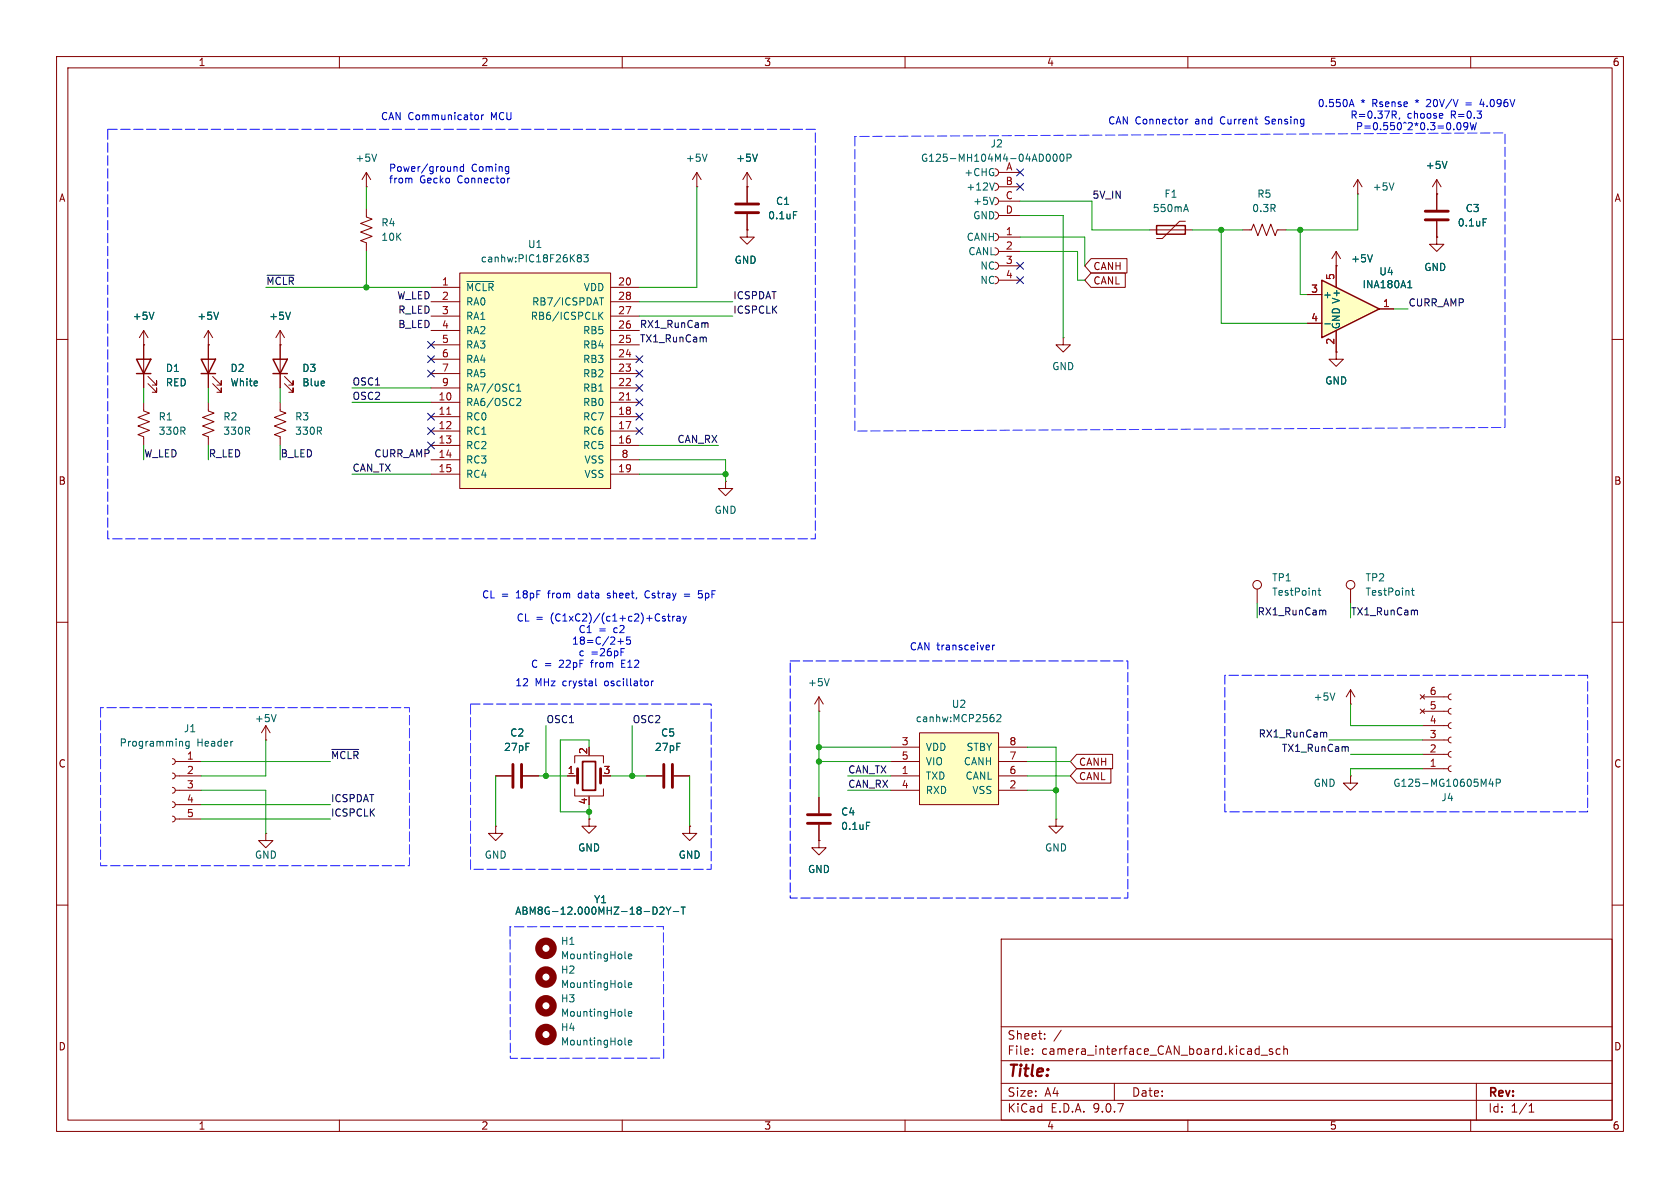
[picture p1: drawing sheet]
<svg xmlns="http://www.w3.org/2000/svg" width="297mm" height="210mm" viewBox="0 0 297 210" stroke-linecap="round" stroke-linejoin="round" font-family="sans-serif">
<g fill="none" stroke="#840000" stroke-width=".18">
<path d="M10 10h277v190h-277zM12 12h273v186h-273zM60 10v2M110 10v2M160 10v2M210 10v2M260 10v2M64.8 36.8v1.6l1 .3-2 .8 2 .8-2 .7 2 .8-2 .7 1 .4v1.6M132.1 33h.1M132.1 30.5l-.8 1.3M132.1 30.5l.7 1.3M132.1 30.5v5.3"/>
<path d="M132.1 37.8v2.8M175.9 29.8a.64 .64 0 0 1 .6 .7 .64 .64 0 0 1-.6 .6M175.9 32.4a.64 .64 0 0 1 .6 .6 .64 .64 0 0 1-.6 .7M175.9 34.9a.64 .64 0 0 1 .6 .7 .64 .64 0 0 1-.6 .6M175.9 37.5a.64 .64 0 0 1 .6 .6 .64 .64 0 0 1-.6 .6M176.5 30.5h3.8M176.5 33h3.8M176.5 35.6h3.8M176.5 38.1h3.8M36.8 58.4l-.7 1.3M36.8 58.4l.8 1.3M36.8 58.4v10.2"/>
<path d="M132.1 40.6v1.3h1.2l-1.2 1.3-1.3-1.3h1.3M132.1 40.6h.1M175.9 41.3a.64 .64 0 0 1 .6 .6 .64 .64 0 0 1-.6 .6M175.9 43.8a.64 .64 0 0 1 .6 .7 .64 .64 0 0 1-.6 .6M175.9 46.4a.64 .64 0 0 1 .6 .6 .64 .64 0 0 1-.6 .6M175.9 48.9a.64 .64 0 0 1 .6 .6 .64 .64 0 0 1-.6 .7M176.5 41.9h3.8M176.5 44.5h3.8M176.5 47h3.8M176.5 49.5h3.8M188 59.7v1.3h1.2l-1.2 1.2-1.3-1.2h1.3M188 59.7h.1"/>
<path d="M236.2 47h.1M236.2 44.5l-.7 1.2M236.2 44.5l.8 1.2M236.2 44.5v2.5M254 41.9v1.3h1.3l-1.3 1.3-1.3-1.3h1.3M254 41.9h.1M10 60h2M25.4 61v7.6M26.2 67.8l1.5 1.5v-.7v.7h-.8M26.2 66.5l1.5 1.6v-.8v.8h-.8M36.8 61h.1M37.6 67.8l1.5 1.5v-.7v.7h-.7"/>
<path d="M37.6 66.5l1.5 1.6v-.8v.8h-.7M49.5 61v7.6M50.3 67.8l1.5 1.5v-.7v.7h-.7M50.3 66.5l1.5 1.6v-.8v.8h-.7M236.2 62.2v1.3h1.3l-1.3 1.3-1.3-1.3h1.3M236.2 62.2h.1M285 60h2M128.3 85.1v1.3h1.2l-1.2 1.2-1.3-1.2h1.3M128.3 85.1h.1M10 110h2M285 110h2M238.8 124.5h.1"/>
<path d="M238.8 137.2v1.2h1.2l-1.2 1.3-1.3-1.3h1.3M238.8 137.2h.1M238.8 121.9l-.8 1.3M238.8 121.9l.7 1.3M238.8 121.9v2.6M251.1 122.8l.7 .8M251.1 125.3l.7 .8M251.5 123.2h4.5M251.5 125.7h4.5M251.5 128.3h4.5M251.5 130.8h4.5M251.5 133.4h4.5"/>
<path d="M251.5 135.9h4.5M251.8 122.8l-.7 .8M251.8 125.3l-.7 .8M256.5 122.7l-.3 .1-.2 .4 .2 .3 .3 .2M256.5 125.2l-.3 .2-.2 .3 .2 .4 .3 .1M256.5 127.8l-.3 .1-.2 .4 .2 .3 .3 .2M256.5 130.3l-.3 .2-.2 .3 .2 .4 .3 .1M256.5 132.8l-.3 .2-.2 .4 .2 .3 .3 .2M256.5 135.4l-.3 .1-.2 .4 .2 .3 .3 .2M144.8 148.6v1.3h1.2l-1.2 1.2-1.3-1.2h1.3M144.8 148.6h.1M10 160h2"/>
<path d="M177 166h108v32h-108zM285 160h2M60 198v2M110 198v2M160 198v2M177 194.5h108M177 191.5h108M177 187.5h108M177 181.5h108M182.5 186.3v.1M182.5 185.5v.1M184.7 183.6v.1"/>
<path d="M184.7 182.8v.1M187.6 182.1l-1.3 2M197 191.5v3M210 198v2M223 186.5h1.1M225 185.5l-.4-.1-.2 .2 .1 .2 .5 .2v.3h-.6M226.3 185.5l-.4-.1-.3 .3v.4l.1 .2h.6M227 185.5l.2-.1 .3 .1 .1 .9M227 184.9v1.5M260 198v2M261 191.5v6.5M270.3 196.6h.9"/>
<path d="M270.3 195.5l.4-.4v1.5"/>
</g>
<g fill="none" stroke="#006464" stroke-width=".18">
<path d="M133.9 27.2l-.4 1.3M140.3 37.4h.6M175.8 32.3l-.4 1.3M175.8 34.9l-.4 1.2M185.4 27.2a.79 .79 0 0 1 0 1.3M186.3 27.4l.2-.2a.68 .68 0 0 1 .4 .7 .68 .68 0 0 1-.4 .6l-.2-.1-.1-.4zM187.5 27.4l.2-.2a.68 .68 0 0 1 .4 .7 .68 .68 0 0 1-.4 .6l-.2-.1-.1-.4zM188.6 27.9h.6l.2-.2-.1-.3-.7-.2v1.3M38.6 55.2l-.4 1.3M242.6 45l-.4 1.3M236 122.5l-.4 1.3M263.6 137.7l-.3 .9h.7"/>
<path d="M263.9 138.2v.8M264.5 138.4l.6-.1 .1-.1v-.3l-.7-.2v1.3"/>
</g>
<path d="M24.1 63.5h2.6l-1.3 2.5zM24.1 66h2.6M35.6 63.5h2.5l-1.3 2.5zM35.6 66h2.5M48.3 63.5h2.5l-1.3 2.5zM48.3 66h2.5" fill="none" stroke="#840000" stroke-width=".25"/>
<path d="M130 37.6h4.1M130 36.1h4.1" fill="none" stroke="#840000" stroke-width=".51"/>
<path d="M233.7 49.5l10.1 5.1-10.1 5.1z" fill="#ffffc2"/>
<path d="M233.7 49.5l10.1 5.1-10.1 5.1z" fill="none" stroke="#840000" stroke-width=".25"/>
<path d="M231.1 52.1h2.6M231.1 57.2h2.6M236.2 47v3.8M236.2 58.4v3.8M243.8 54.6h2.6" fill="none" stroke="#840000" stroke-width=".18"/>
<path d="M234.2 57.2h1M248.9 50.9h.7M249.1 49.8l.1-.2v1.3" fill="none" stroke="#006464" stroke-width=".18"/>
<path d="M162.6 129.5h13.9v12.7h-13.9z" fill="#ffffc2"/>
<g fill="none" stroke="#840000" stroke-width=".18">
<path d="M209.5 39.1h-1l-3 3.1h-1M240 34.3h.1M240 31.8l-.7 1.2M240 31.8l.8 1.2M240 31.8v2.5M49.5 58.4v2.6M49.5 58.4l-.7 1.3M49.5 58.4l.8 1.3M203.2 40.6h7.6M219.7 40.6h1.5l.4-1 .8 2.1 .7-2.1 .8 2.1 .8-2.1 .7 2.1 .4-1.1h1.5M25.4 71.1v1.5l1 .4-2 .8 2 .7-2 .8 2 .8-2 .7 1 .4v1.5M36.8 71.1v1.5l1 .4-2 .8 2 .7-2 .8 2 .8-2 .7 1 .4v1.5"/>
<path d="M49.5 71.1v1.5l1 .4-2 .8 2 .7-2 .8 2 .8-2 .7 1 .4v1.5M49.5 61h.1M222.2 104.1v2.6M238.8 104.1v2.6M30.5 134.1l.3 .2 .2 .3-.2 .4-.3 .1M30.5 136.7l.3 .1 .2 .4-.2 .3-.3 .2M30.5 139.2l.3 .1 .2 .4-.2 .4-.3 .1M31 134.6h4.6M31 137.2h4.6M31 139.7h4.6M47 130.8h.1M47 128.3l-.8 1.2"/>
<path d="M47 128.3l.8 1.2M47 128.3v2.5M87.6 137.2h2.8M92.5 137.2h2.7M100.3 137.2h1.8M101.6 134.9v-1.3h5.1v1.3M101.6 139.4v1.3h5.1v-1.3M114.3 137.2h2.8M119.1 137.2h2.8M144.8 125.7h.1M144.8 123.2v2.5M144.8 123.2l-.8 1.3"/>
<path d="M144.8 123.2l.7 1.3M157.5 132.1h5.1M157.5 134.6h5.1M157.5 137.2h5.1M157.5 139.7h5.1M162.6 129.5h13.9v12.7h-13.9zM176.5 132.1h5.1M176.5 134.6h5.1M176.5 137.2h5.1M176.5 139.7h5.1M30.5 141.7l.3 .2 .2 .3-.2 .4-.3 .1M30.5 144.3l.3 .1 .2 .4-.2 .3-.3 .2"/>
<path d="M31 142.2h4.6M31 144.8h4.6M47 147.3v1.3h1.3l-1.3 1.3-1.3-1.3h1.3M47 147.3h.1M87.6 146.1v1.2h1.3l-1.3 1.3-1.2-1.3h1.2M87.6 146.1h.1M104.1 144.8v1.3h1.3l-1.3 1.2-1.2-1.2h1.2M104.1 144.8h.1M104.1 140.7v.3M121.9 146.1v1.2h1.3l-1.3 1.3-1.3-1.3h1.3M121.9 146.1h.1M144.8 141v2.8"/>
<path d="M144.8 145.8v2.8M186.7 144.8v1.3h1.3l-1.3 1.2-1.3-1.2h1.3M186.7 144.8h.1"/>
<circle cx="222.2" cy="103.4" r=".76"/>
<circle cx="238.8" cy="103.4" r=".76"/>
</g>
<g fill="none" stroke="#006464" stroke-width=".18">
<path d="M209.4 37h.6M209.7 36.1l.4 1.3M246.4 32.3l-.4 1.3M51.3 55.2l-.4 1.3M146.6 120l-.4 1.2M233 104.4h.5M233.2 104v1l.3 .2M249.5 104.4h.5M249.7 104v1l.3 .2M32.1 131.1l.2 .1v.7M33.4 131.1v1l-.2 .2h-.3M33.4 131.1h-.3l-.3 .2 .1 .5h.5"/>
<path d="M48.8 126.3l-.4 1.3M176.2 126.4l.5-.1 .3 .4-.8 .9h.8M153.2 145.4h.6M110.5 179.5l.2 .1M110.5 174.4l.2 .2M110.5 169.3l.2 .2M111.1 179.2l.6-.1-.1-.2-.3-.1-.2 .2v.6h.5M111.1 169.1l.6-.2-.1-.2-.3-.1-.2 .2v.6h.5M111.1 174.1l.6-.1-.1-.2-.3-.1-.2 .2v.6h.5M115.8 160.3a.68 .68 0 0 1 .4 .7 .68 .68 0 0 1-.4 .6M116.7 160.5l.4-.2 .3 .4-.8 .9h.8M117.8 160.3l.4 .7"/>
<path d="M118.2 161v.6M118.6 160.3l-.4 .7M119 161.1h1M120.4 160.3h.7M120.8 160.3v1.3M110.5 184.5l.2 .2M111.1 184.3l.6-.1-.1-.3h-.3l-.2 .2v.6h.5"/>
</g>
<path d="M90.7 135.1v4.1M92.2 135.1v4.1M102.1 135.9v2.5M106.2 135.9v2.5M117.3 135.1v4.1M118.9 135.1v4.1M142.7 144h4.1M142.7 145.5h4.1" fill="none" stroke="#840000" stroke-width=".51"/>
<path d="M204.5 39.9h5v1.5h-5z" fill="none" stroke="#840000" stroke-width=".25"/>
<g fill="none" stroke="#840000" stroke-width="1.3">
<circle cx="96.5" cy="172.7" r="1.27"/>
<circle cx="96.5" cy="167.6" r="1.27"/>
<circle cx="96.5" cy="177.8" r="1.27"/>
<circle cx="96.5" cy="182.9" r="1.27"/>
</g>
<path d="M103 134.6h2.3v5.1h-2.3z" fill="none" stroke="#840000" stroke-width=".3"/>
<path d="M81.3 48.3h26.6v38.1h-26.6z" fill="#ffffc2"/>
<g fill="none" stroke="#840000" stroke-width=".18">
<path d="M64.8 33h.1M64.8 30.5l-.8 1.3M64.8 30.5l.7 1.3M64.8 30.5v2.5M123.2 33h.1M123.2 30.5l-.8 1.3M123.2 30.5l.8 1.3M123.2 30.5v2.5M132.1 33h.1M132.1 33v2.8M132.1 37.8v2.8M254 34.3h.1"/>
<path d="M254 31.8l-.8 1.2M254 31.8l.8 1.2M254 31.8v5.3M254 39.1v2.8M25.4 58.4l-.8 1.3M25.4 58.4l.8 1.3M25.4 58.4v5.1M76.2 50.8h5.1M76.2 53.3h5.1M76.2 55.9h5.1M76.2 58.4h5.1M81.3 48.3h26.6v38.1h-26.6z"/>
<path d="M107.9 50.8h5.1M107.9 53.3h5.1M107.9 55.9h5.1M107.9 58.4h5.1M132.1 40.6h.1M192.9 48.3h6v2.5h-6l-1.1-1.3zM192.9 45.7h6.3v2.6h-6.3l-1.1-1.3zM231.1 52.1h2.6M231.1 57.2h2.6M236.2 47h.1M236.2 47v3.8M236.2 58.4v3.8"/>
<path d="M243.8 54.6h2.6M254 41.9h.1M25.4 61h.1M25.4 66v2.6M36.8 61h.1M36.8 61v2.5M36.8 66v2.6M49.5 61h.1M49.5 61v2.5M49.5 66v2.6M76.2 61h5.1M76.2 63.5h5.1"/>
<path d="M76.2 66h5.1M76.2 68.6h5.1M76.2 71.1h5.1M76.2 73.7h5.1M76.2 76.2h5.1M76.2 78.7h5.1M107.9 61h5.1M107.9 63.5h5.1M107.9 66h5.1M107.9 68.6h5.1M107.9 71.1h5.1M107.9 73.7h5.1"/>
<path d="M107.9 76.2h5.1M107.9 78.7h5.1M236.2 62.2h.1M76.2 81.3h5.1M76.2 83.8h5.1M107.9 81.3h5.1M107.9 83.8h5.1M87.6 137.2h2.8M92.5 137.2h2.7M100.3 137.2h1.3M114.3 137.2h2.8M119.1 137.2h2.8"/>
<path d="M190.3 133.3h6.4v2.6h-6.4l-1.1-1.3zM190.3 135.9h6.1v2.5h-6.1l-1.1-1.2zM104.1 144.8h.1M121.9 146.1h.1M144.8 148.6h.1M144.8 141v2.8M144.8 145.8v2.8"/>
</g>
<g fill="none" stroke="#006464" stroke-width=".18">
<path d="M66.6 27.2l-.4 1.3M125 27.2l-.4 1.3M133.9 27.2l-.4 1.3M140.3 37.4h.6M255.8 28.5l-.4 1.3M262.2 38.7h.6M27.2 55.2l-.4 1.3M38.6 55.2l-.4 1.3M51.3 55.2l-.4 1.3M82.5 49.8h4.8M102.1 45.5l.2 .1M102.1 45.2l.2-.2 .4 .1 .1 .2-.3 .3"/>
<path d="M102.3 45.6h.2M102.3 45.6l-.2 .1M102.5 45.6l.3 .2-.1 .4-.2 .1-.4-.1M103.2 45h.8l-.4 .5 .3 .1v.6l-.2 .1-.5-.1M105.9 55.2v1.3M106 52.6h.7M106 55.7l.6 .8M106.3 52.6v1.3M106.6 55.2l-.7 .7M234.2 57.2h1M242.6 45l-.4 1.3M248.9 50.9h.7"/>
<path d="M249.1 49.8l.1-.2v1.3M91.3 69.2h.8M91.3 68.3l.4-.4v1.3M91.5 70.4l.5 .1 .1 .3-.8 .9h.8M153.2 145.4h.6M115.8 160.3a.68 .68 0 0 1 .4 .7 .68 .68 0 0 1-.4 .6M116.7 160.5l.4-.2 .3 .4-.8 .9h.8M117.8 160.3l.4 .7M118.2 161v.6M118.6 160.3l-.4 .7M119 161.1h1M120.4 160.3h.7"/>
<path d="M120.8 160.3v1.3"/>
</g>
<path d="M79 73.2h.7M110.7 70.7h.8" fill="none" stroke="#a90000" stroke-width=".18"/>
<path d="M252 38.9h4M252 37.3h4" fill="none" stroke="#840000" stroke-width=".51"/>
<path d="M280.7 119.4h-64.2v24.1h64.2v-24.1" fill="none" stroke="#0804ff" stroke-width=".18" stroke-dasharray="1.7 .6"/>
<path d="M151.1 24.1v52.1l115-.6v-52.1l-115 .6" fill="none" stroke="#1b3eff" stroke-width=".18" stroke-dasharray="1.7 .6"/>
<path d="M17.8 125.1v27.9h54.6v-27.9h-54.6M90.2 163.8v23.3h27.1v-23.3h-27.1" fill="none" stroke="#1b15ff" stroke-width=".18" stroke-dasharray="1.7 .6"/>
<path d="M19 22.9h125.1v72.4h-125.1v-72.4" fill="none" stroke="#0a06ff" stroke-width=".18" stroke-dasharray="1.7 .6"/>
<path d="M139.7 116.8h59.7v42h-59.7v-42" fill="none" stroke="#0002ff" stroke-width=".18" stroke-dasharray="1.7 .6"/>
<path d="M83.2 124.5h42.5v29.2h-42.5v-29.2" fill="none" stroke="#0226ff" stroke-width=".18" stroke-dasharray="1.7 .6"/>
<path d="M47.2 48.7h4.8M124.7 59.6l.2 .2v.6M124.8 57.1l.4 .1v.7M234 107.9l.4 .1v.7M250.4 107.9l.2 .1v.7M58.6 132.5h4.8M234.2 129.5l.3 .1v.7M238.2 132l.2 .2v.6" fill="none" stroke="#0f0f0f" stroke-width=".18"/>
<g fill="none" stroke="#009600" stroke-width=".18">
<path d="M64.8 33v3.8M123.2 33v17.8h-10.2M180.3 35.6h12.7v5h10.2M180.3 38.1h7.7v21.6M240 34.3v6.3h-12.7M47 50.8h29.2M64.8 44.5v6.3M113 53.3h16.5M113 55.9h16.5M180.3 44.5h10.2v5h1.3M180.3 41.9h11.5v5.1M210.8 40.6h8.9"/>
<path d="M215.9 40.6v16.6h15.2M229.9 40.6v11.5h1.2M246.4 54.6h2.5M25.4 68.6v2.5M25.4 78.7v2.6M36.8 68.6v2.5M36.8 78.7v2.6M49.5 68.6v2.5M49.5 78.7v2.6M62.2 68.6h14M62.2 71.1h14M113 78.7h14"/>
<path d="M62.2 83.8h14M113 83.8h15.3M113 81.3h15.3v3.8M222.2 106.7v2.5M238.8 106.7v2.5M35.6 139.7h11.4v7.6M35.6 134.6h22.8M47 130.8v6.4h-11.4M87.6 137.2v8.9M95.2 137.2h5.1M96.5 128.3v8.9M104.1 132.1v-1.3h-5v12.7h5"/>
<path d="M107.9 137.2h6.4M111.8 128.3v8.9M121.9 137.2v8.9M144.8 134.6h12.7M144.8 132.1h12.7M144.8 125.7v15.3M149.9 137.2h7.6M149.9 139.7h7.6M181.6 137.2h7.6M181.6 139.7h5.1M181.6 134.6h7.6M181.6 132.1h5.1v12.7"/>
<path d="M234.9 130.8h16.6M238.8 124.5v3.8h12.7M238.8 133.4h12.7M251.5 135.9h-12.7v1.3M35.6 142.2h22.8M35.6 144.8h22.8M104.1 142.2v2.6"/>
</g>
<g fill="none" stroke="#000084" stroke-width=".18">
<path d="M179.7 29.9l1.2 1.2M179.7 32.4l1.2 1.2M180.9 29.9l-1.2 1.2M180.9 32.4l-1.2 1.2M179.7 48.9l1.2 1.2M179.7 46.4l1.2 1.2M180.9 48.9l-1.2 1.2M180.9 46.4l-1.2 1.2M75.6 73.1l1.2 1.2M75.6 78.1l1.2 1.2M75.6 60.4l1.2 1.2M75.6 62.9l1.2 1.2"/>
<path d="M75.6 75.6l1.2 1.2M75.6 65.4l1.2 1.2M76.8 73.1l-1.2 1.2M76.8 78.1l-1.2 1.2M76.8 60.4l-1.2 1.2M76.8 62.9l-1.2 1.2M76.8 75.6l-1.2 1.2M76.8 65.4l-1.2 1.2M112.4 73.1l1.2 1.2M112.4 75.6l1.2 1.2M112.4 70.5l1.2 1.2M112.4 68l1.2 1.2"/>
<path d="M112.4 65.4l1.2 1.2M112.4 62.9l1.2 1.2M113.6 73.1l-1.2 1.2M113.6 75.6l-1.2 1.2M113.6 70.5l-1.2 1.2M113.6 68l-1.2 1.2M113.6 65.4l-1.2 1.2M113.6 62.9l-1.2 1.2"/>
</g>
<g fill="none" stroke="#0000c2" stroke-width=".18">
<path d="M238.7 18.5h.6M239 17.6l.4 1.3M246.8 19.7v.4l-.2 .2M259.2 18.2h.9M259.2 18.6h.9M261.9 17.5l-.3 .9h.8M72.8 31.6v.7M80.3 29.4v.9M80.3 29.6l.1-.2 .3 .1 .1 .8M82 29.5l-.4-.1-.3 .3 .2 .5h.5M82 29v1.3M84.2 20.3l.3 .1 .1 .2-.1 .4-.3 .2"/>
<path d="M85.1 20.3v.9M85.5 20.3l-.4 .3M90.1 31.5l-.3 .2M209.6 21.1v.8M210 21.1l-.4 .2M246.4 20.3l.4 .6M247.5 20.8l-.2 .3M255 20.1l.1 .3-.6 .1M258.2 21.8a.69 .69 0 0 1-.3 1.1M258.8 21.8v.4l.1 .2 .3 .1 .3-.3M259.4 21.8a.84 .84 0 0 1-.3 1.1h-.2M259.9 21.7l.3 1.2 .3-.9 .2 .9 .3-1.2"/>
<path d="M101.4 113.9h.7M101.4 113l.3-.4v1.3M102.6 112.7v.2l.2 .3M102.8 113.2l-.2 .2v.4l.2 .1 .4-.1 .1-.2v-.2l-.2-.2M102.8 113.2h.3M103.3 112.7v.2l-.2 .3M103.9 113.2h.9M103.9 113.6h.9M105.3 120v1.1l.2 .1M106.2 112.7a.6 .6 0 0 0-.9 .5 .6 .6 0 0 0 .6 .7l.3-.1M107.4 105.6l.1 .1M107.5 104.9l-.1 .1 .1 .3"/>
<path d="M107.6 112.5l-1.1 1.7M108 112.7h.1M108.6 112.7v.5l-.7 .7h.8M109.2 113.4h1M109.7 112.9v1M109.8 115.3h.4M109.8 114.7h.6M109.9 117.3h.4M110.5 116.7h-.6v1.3h.6M111 118h.7M111 117.1l.4-.4v1.3M111.4 112.6h-.6v.6l.1-.1 .5 .1 .1 .1-.1 .5-.2 .1-.4-.1"/>
<path d="M112.2 116.8l.5-.1 .2 .4-.8 .9h.8M114.4 104.4a.68 .68 0 0 0-.4 .7 .68 .68 0 0 0 .4 .6M117.2 109.3l.4 .1v.2l-.1 .2-.4-.1M117.2 109h.4M118 108.9h.5M118.2 108.5v1.1l.3 .2M118.9 108.9v.9M119.3 108.9l-.4 .3M119.7 109h.5v.8M120.2 109.2l-.4 .1-.2 .2 .2 .3 .4-.1M120.7 108.9l.3 .9M121 105h.9"/>
<path d="M121 105.4h.9M121 109.8l-.3 .4M121.3 108.9l-.3 .9M123.5 105l.4-.1 .3 .3M124.1 104.4h-.6l-.1 .6M124.2 105.5l-.3 .2-.4-.1M174.8 114l.1 .3-.6 .2M174.9 114.8l-.1 .1M175.5 114v.9M175.8 114l-.3 .3M115.2 120.4v.8M115.5 120.4l-.3 .2"/>
</g>
<g fill="#009600" stroke="#009600" stroke-width=".18">
<circle cx="64.8" cy="50.8" r=".46"/>
<circle cx="144.8" cy="134.6" r=".46"/>
<circle cx="144.8" cy="132.1" r=".46"/>
<circle cx="186.7" cy="139.7" r=".46"/>
<circle cx="128.3" cy="83.8" r=".46"/>
<circle cx="96.5" cy="137.2" r=".46"/>
<circle cx="111.8" cy="137.2" r=".46"/>
<circle cx="104.1" cy="143.5" r=".46"/>
<circle cx="215.9" cy="40.6" r=".46"/>
<circle cx="229.9" cy="40.6" r=".46"/>
</g>
<text font-size="2.8" fill="#840000" x="178" y="190.9">Title:</text>
<g font-size="2.1" fill="#840000">
<text x="178" y="184">Sheet:</text>
<text x="178" y="186.7">File:</text>
<text x="184.1" y="186.7">camera_interface_CAN_board.kicad_sch</text>
<text x="178" y="196.9">KiCad</text>
<text x="178" y="194.1">Size:</text>
<text x="184.7" y="194.1">A4</text>
<text x="185.7" y="196.9">E.D.A.</text>
<text x="193.3" y="196.9">9.0.7</text>
<text x="200" y="194.1">Date:</text>
<text x="263" y="194.3">Rev:</text>
<text x="263" y="196.9">Id:</text>
<text x="267.1" y="196.9">1/1</text>
</g>
<g font-size="1.8" fill="#840000">
<text x="35" y="11.9">1</text>
<text x="85" y="11.9">2</text>
<text x="135" y="11.9">3</text>
<text x="185" y="11.9">4</text>
<text x="235" y="11.9">5</text>
<text x="285" y="11.9">6</text>
<text x="10.3" y="35.9">A</text>
<text x="285.3" y="35.9">A</text>
<text x="193.2" y="47.9">CANH</text>
<text x="193.2" y="50.5">CANL</text>
<text x="10.3" y="85.9">B</text>
<text x="285.3" y="85.9">B</text>
<text x="10.3" y="135.9">C</text>
<text x="190.7" y="135.6">CANH</text>
<text x="285.3" y="135.9">C</text>
<text x="190.7" y="138.1">CANL</text>
<text x="10.3" y="185.9">D</text>
<text x="285.3" y="185.9">D</text>
<text x="35" y="199.9">1</text>
<text x="85" y="199.9">2</text>
<text x="135" y="199.9">3</text>
<text x="185" y="199.9">4</text>
<text x="235" y="199.9">5</text>
<text x="285" y="199.9">6</text>
</g>
<g font-size="1.8" fill="#0000c2">
<text x="67.3" y="21.4">CAN Communicator</text>
<text x="86.9" y="21.4">MCU</text>
<text x="195.8" y="22.2">CAN Connector</text>
<text x="211.4" y="22.2">and</text>
<text x="216" y="22.2">Current</text>
<text x="224.1" y="22.2">Sensing</text>
<text x="232.9" y="19.1">0.550A</text>
<text x="238.6" y="21.2">R=0.37R,</text>
<text x="239.6" y="23.2">P=0.550^2*0.3=0.09W</text>
<text x="240.6" y="19.1">*</text>
<text x="242.7" y="19.1">Rsense</text>
<text x="248.8" y="21.2">choose</text>
<text x="250.5" y="19.1">*</text>
<text x="252.7" y="19.1">20V/V</text>
<text x="256.6" y="21.2">R=0.3</text>
<text x="262.5" y="19.1">4.096V</text>
<text x="68.7" y="30.6">Power/ground</text>
<text x="68.7" y="32.6">from</text>
<text x="74.2" y="32.6">Gecko</text>
<text x="81" y="32.6">Connector</text>
<text x="83.3" y="30.6">Coming</text>
<text x="85.1" y="106">CL =</text>
<text x="91.3" y="106">18pF</text>
<text x="97.2" y="106">from</text>
<text x="102.7" y="106">data</text>
<text x="108" y="106">sheet,</text>
<text x="114.9" y="106">Cstray</text>
<text x="122" y="106">=</text>
<text x="124.7" y="106">5pF</text>
<text x="91.2" y="110.1">CL =</text>
<text x="97.4" y="110.1">(C1xC2)/(c1+c2)+Cstray</text>
<text x="102.2" y="112.1">C1</text>
<text x="105.8" y="112.1">=</text>
<text x="108.6" y="112.1">c2</text>
<text x="93.8" y="118.3">C =</text>
<text x="99" y="118.3">22pF</text>
<text x="102.2" y="116.2">c</text>
<text x="104.4" y="116.2">=26pF</text>
<text x="104.8" y="118.3">from</text>
<text x="160.7" y="115.2">CAN transceiver</text>
<text x="91" y="121.5">12</text>
<text x="94.6" y="121.5">MHz</text>
<text x="99.6" y="121.5">crystal</text>
<text x="107.2" y="121.5">oscillator</text>
</g>
<g font-size="1.8" fill="#006464">
<text x="62.7" y="28.8">+5V</text>
<text x="121.2" y="28.8">+5V</text>
<text x="130" y="28.8">+5V</text>
<text x="162.7" y="28.8">G125-MH104M4-04AD000P</text>
<text x="175" y="26.3">J2</text>
<text x="170.4" y="31.3">+CHG</text>
<text x="170.7" y="33.9">+12V</text>
<text x="205.8" y="35.2">F1</text>
<text x="222.2" y="35.2">R5</text>
<text x="242.6" y="33.9">+5V</text>
<text x="252" y="30.1">+5V</text>
<text x="67.3" y="40.2">R4</text>
<text x="135.7" y="39">0.1uF</text>
<text x="137.1" y="36.4">C1</text>
<text x="171.9" y="36.4">+5V</text>
<text x="171.9" y="39">GND</text>
<text x="203.7" y="37.7">550mA</text>
<text x="221.3" y="37.7">0.3R</text>
<text x="257.6" y="40.2">0.1uF</text>
<text x="259" y="37.7">C3</text>
<text x="67.3" y="42.8">10K</text>
<text x="84.9" y="46.6">canhw:PIC18F26K83</text>
<text x="93.2" y="44">U1</text>
<text x="129.8" y="46.8">GND</text>
<text x="170.8" y="42.8">CANH</text>
<text x="171.1" y="45.3">CANL</text>
<text x="173.2" y="47.9">NC</text>
<text x="238.8" y="46.6">+5V</text>
<text x="82.3" y="51.7">~{MCLR}</text>
<text x="103.1" y="51.7">VDD</text>
<text x="173.2" y="50.4">NC</text>
<text x="233.8" y="52.9">+</text>
<text x="240.8" y="51.2">INA180A1</text>
<text x="243.7" y="48.9">U4</text>
<text x="251.7" y="48.1">GND</text>
<text x="23.4" y="56.7">+5V</text>
<text x="34.8" y="56.7">+5V</text>
<text x="47.5" y="56.7">+5V</text>
<text x="82.3" y="54.2">RA0</text>
<text x="82.3" y="56.7">RA1</text>
<text x="82.3" y="59.3">RA2</text>
<text x="93.7" y="56.7">RB6/ICSPCLK</text>
<text x="94" y="54.2">RB7/ICSPDAT</text>
<text x="103" y="59.3">RB5</text>
<text x="237.1" y="58.3" transform="rotate(-90 237.1 58.3)">GND V+</text>
<text x="29.2" y="66">D1</text>
<text x="40.6" y="66">D2</text>
<text x="53.3" y="66">D3</text>
<text x="82.3" y="61.8">RA3</text>
<text x="82.3" y="64.4">RA4</text>
<text x="103" y="61.8">RB4</text>
<text x="103" y="64.4">RB3</text>
<text x="185.9" y="65.6">GND</text>
<text x="29.2" y="68.5">RED</text>
<text x="40.6" y="68.5">White</text>
<text x="53.3" y="68.5">Blue</text>
<text x="82.3" y="66.9">RA5</text>
<text x="82.3" y="69.4">RA7/OSC1</text>
<text x="82.3" y="72">RA6/OSC2</text>
<text x="103" y="66.9">RB2</text>
<text x="103" y="69.4">RB1</text>
<text x="103" y="72">RB0</text>
<text x="234.2" y="68.2">GND</text>
<text x="27.9" y="74.5">R1</text>
<text x="27.9" y="77.1">330R</text>
<text x="39.4" y="74.5">R2</text>
<text x="39.4" y="77.1">330R</text>
<text x="52.1" y="74.5">R3</text>
<text x="52.1" y="77.1">330R</text>
<text x="82.3" y="74.5">RC0</text>
<text x="82.3" y="77.1">RC1</text>
<text x="103" y="74.5">RC7</text>
<text x="103" y="77.1">RC6</text>
<text x="82.3" y="79.6">RC2</text>
<text x="82.3" y="82.1">RC3</text>
<text x="103" y="79.6">RC5</text>
<text x="103.2" y="82.1">VSS</text>
<text x="82.3" y="84.7">RC4</text>
<text x="103.2" y="84.7">VSS</text>
<text x="126.2" y="91">GND</text>
<text x="224.8" y="103">TP1</text>
<text x="224.8" y="105.5">TestPoint</text>
<text x="241.3" y="103">TP2</text>
<text x="241.3" y="105.5">TestPoint</text>
<text x="142.7" y="121.5">+5V</text>
<text x="168.2" y="125.3">U2</text>
<text x="232.1" y="124.1">+5V</text>
<text x="32.4" y="129.6">J1</text>
<text x="45" y="127.9">+5V</text>
<text x="90.1" y="130.4">C2</text>
<text x="116.8" y="130.4">C5</text>
<text x="161.8" y="127.9">canhw:MCP2562</text>
<text x="21.1" y="132.2">Programming</text>
<text x="34.8" y="132.2">Header</text>
<text x="89" y="132.9">27pF</text>
<text x="115.7" y="132.9">27pF</text>
<text x="163.6" y="132.9">VDD</text>
<text x="163.6" y="135.5">VIO</text>
<text x="170.3" y="135.5">CANH</text>
<text x="170.8" y="132.9">STBY</text>
<text x="163.6" y="138">TXD</text>
<text x="163.6" y="140.6">RXD</text>
<text x="170.6" y="138">CANL</text>
<text x="171.8" y="140.6">VSS</text>
<text x="232.1" y="139.3">GND</text>
<text x="246.2" y="139.3">G125-MG10605M4P</text>
<text x="254.7" y="141.8">J4</text>
<text x="148.6" y="144.4">C4</text>
<text x="148.6" y="146.9">0.1uF</text>
<text x="45" y="152">GND</text>
<text x="85.6" y="152">GND</text>
<text x="102.1" y="150.7">GND</text>
<text x="119.9" y="152">GND</text>
<text x="142.7" y="154.5">GND</text>
<text x="184.7" y="150.7">GND</text>
<text x="91" y="161.9">ABM8G-12.000MHZ-18-D2Y-T</text>
<text x="104.9" y="159.9">Y1</text>
<text x="99.1" y="167.2">H1</text>
<text x="99.1" y="172.3">H2</text>
<text x="99.1" y="169.8">MountingHole</text>
<text x="99.1" y="177.4">H3</text>
<text x="99.1" y="179.9">MountingHole</text>
<text x="99.1" y="174.9">MountingHole</text>
<text x="99.1" y="182.5">H4</text>
<text x="99.1" y="185">MountingHole</text>
</g>
<g font-size="1.8" fill="#a90000">
<text x="177.7" y="32.8">B</text>
<text x="177.7" y="35.3">C</text>
<text x="177.8" y="30.2">A</text>
<text x="177.7" y="37.8">D</text>
<text x="177.7" y="41.7">1</text>
<text x="177.7" y="44.2">2</text>
<text x="177.7" y="46.7">3</text>
<text x="78" y="50.5">1</text>
<text x="78" y="53.1">2</text>
<text x="109.2" y="50.5">20</text>
<text x="109.2" y="53.1">28</text>
<text x="177.7" y="49.3">4</text>
<text x="231.7" y="51.8">3</text>
<text x="236" y="49.6" transform="rotate(-90 236 49.6)">5</text>
<text x="78" y="55.6">3</text>
<text x="78" y="58.2">4</text>
<text x="109.2" y="55.6">27</text>
<text x="109.2" y="58.2">26</text>
<text x="231.7" y="56.9">4</text>
<text x="244.4" y="54.4">1</text>
<text x="78" y="60.7">5</text>
<text x="78" y="63.2">6</text>
<text x="78" y="65.8">7</text>
<text x="109.2" y="60.7">25</text>
<text x="109.2" y="63.2">24</text>
<text x="109.2" y="65.8">23</text>
<text x="236" y="61" transform="rotate(-90 236 61)">2</text>
<text x="77.4" y="70.9">10</text>
<text x="78" y="68.3">9</text>
<text x="109.2" y="68.3">22</text>
<text x="109.2" y="70.9">21</text>
<text x="77.4" y="73.4">11</text>
<text x="77.4" y="75.9">12</text>
<text x="109.2" y="73.4">18</text>
<text x="109.2" y="75.9">17</text>
<text x="77.4" y="78.5">13</text>
<text x="77.4" y="81">14</text>
<text x="77.4" y="83.6">15</text>
<text x="109.2" y="78.5">16</text>
<text x="109.2" y="83.6">19</text>
<text x="109.8" y="81">8</text>
<text x="252.7" y="122.9">6</text>
<text x="252.7" y="125.5">5</text>
<text x="159.3" y="131.8">3</text>
<text x="178.4" y="131.8">8</text>
<text x="252.7" y="128">4</text>
<text x="252.7" y="130.6">3</text>
<text x="32.9" y="134.4">1</text>
<text x="32.9" y="136.9">2</text>
<text x="100.3" y="136.9">1</text>
<text x="103.9" y="133.4" transform="rotate(-90 103.9 133.4)">2</text>
<text x="106.6" y="136.9">3</text>
<text x="159.3" y="134.4">5</text>
<text x="159.3" y="136.9">1</text>
<text x="178.4" y="134.4">7</text>
<text x="178.4" y="136.9">6</text>
<text x="252.7" y="133.1">2</text>
<text x="252.7" y="135.6">1</text>
<text x="32.9" y="139.4">3</text>
<text x="32.9" y="142">4</text>
<text x="103.9" y="142.3" transform="rotate(-90 103.9 142.3)">4</text>
<text x="159.3" y="139.4">4</text>
<text x="178.4" y="139.4">2</text>
<text x="32.9" y="144.5">5</text>
</g>
<g font-size="1.8" fill="#0f0f0f">
<text x="193" y="35.2">5V_IN</text>
<text x="47" y="50.5">~{MCLR}</text>
<text x="70.1" y="53">W_LED</text>
<text x="129.5" y="53">ICSPDAT</text>
<text x="70.3" y="55.5">R_LED</text>
<text x="70.3" y="58.1">B_LED</text>
<text x="113" y="58.1">RX1_RunCam</text>
<text x="129.5" y="55.5">ICSPCLK</text>
<text x="248.9" y="54.3">CURR_AMP</text>
<text x="113" y="60.6">TX1_RunCam</text>
<text x="62.2" y="70.8">OSC2</text>
<text x="62.2" y="68.2">OSC1</text>
<text x="25.4" y="80.9">W_LED</text>
<text x="36.8" y="80.9">R_LED</text>
<text x="49.5" y="80.9">B_LED</text>
<text x="62.2" y="83.5">CAN_TX</text>
<text x="66.1" y="80.9">CURR_AMP</text>
<text x="119.7" y="78.4">CAN_RX</text>
<text x="222.2" y="108.9">RX1_RunCam</text>
<text x="238.8" y="108.9">TX1_RunCam</text>
<text x="96.5" y="127.9">OSC1</text>
<text x="111.8" y="127.9">OSC2</text>
<text x="222.4" y="130.5">RX1_RunCam</text>
<text x="58.4" y="134.3">~{MCLR}</text>
<text x="149.9" y="136.8">CAN_TX</text>
<text x="226.5" y="133">TX1_RunCam</text>
<text x="58.4" y="141.9">ICSPDAT</text>
<text x="149.9" y="139.4">CAN_RX</text>
<text x="58.4" y="144.4">ICSPCLK</text>
</g>
</svg>
